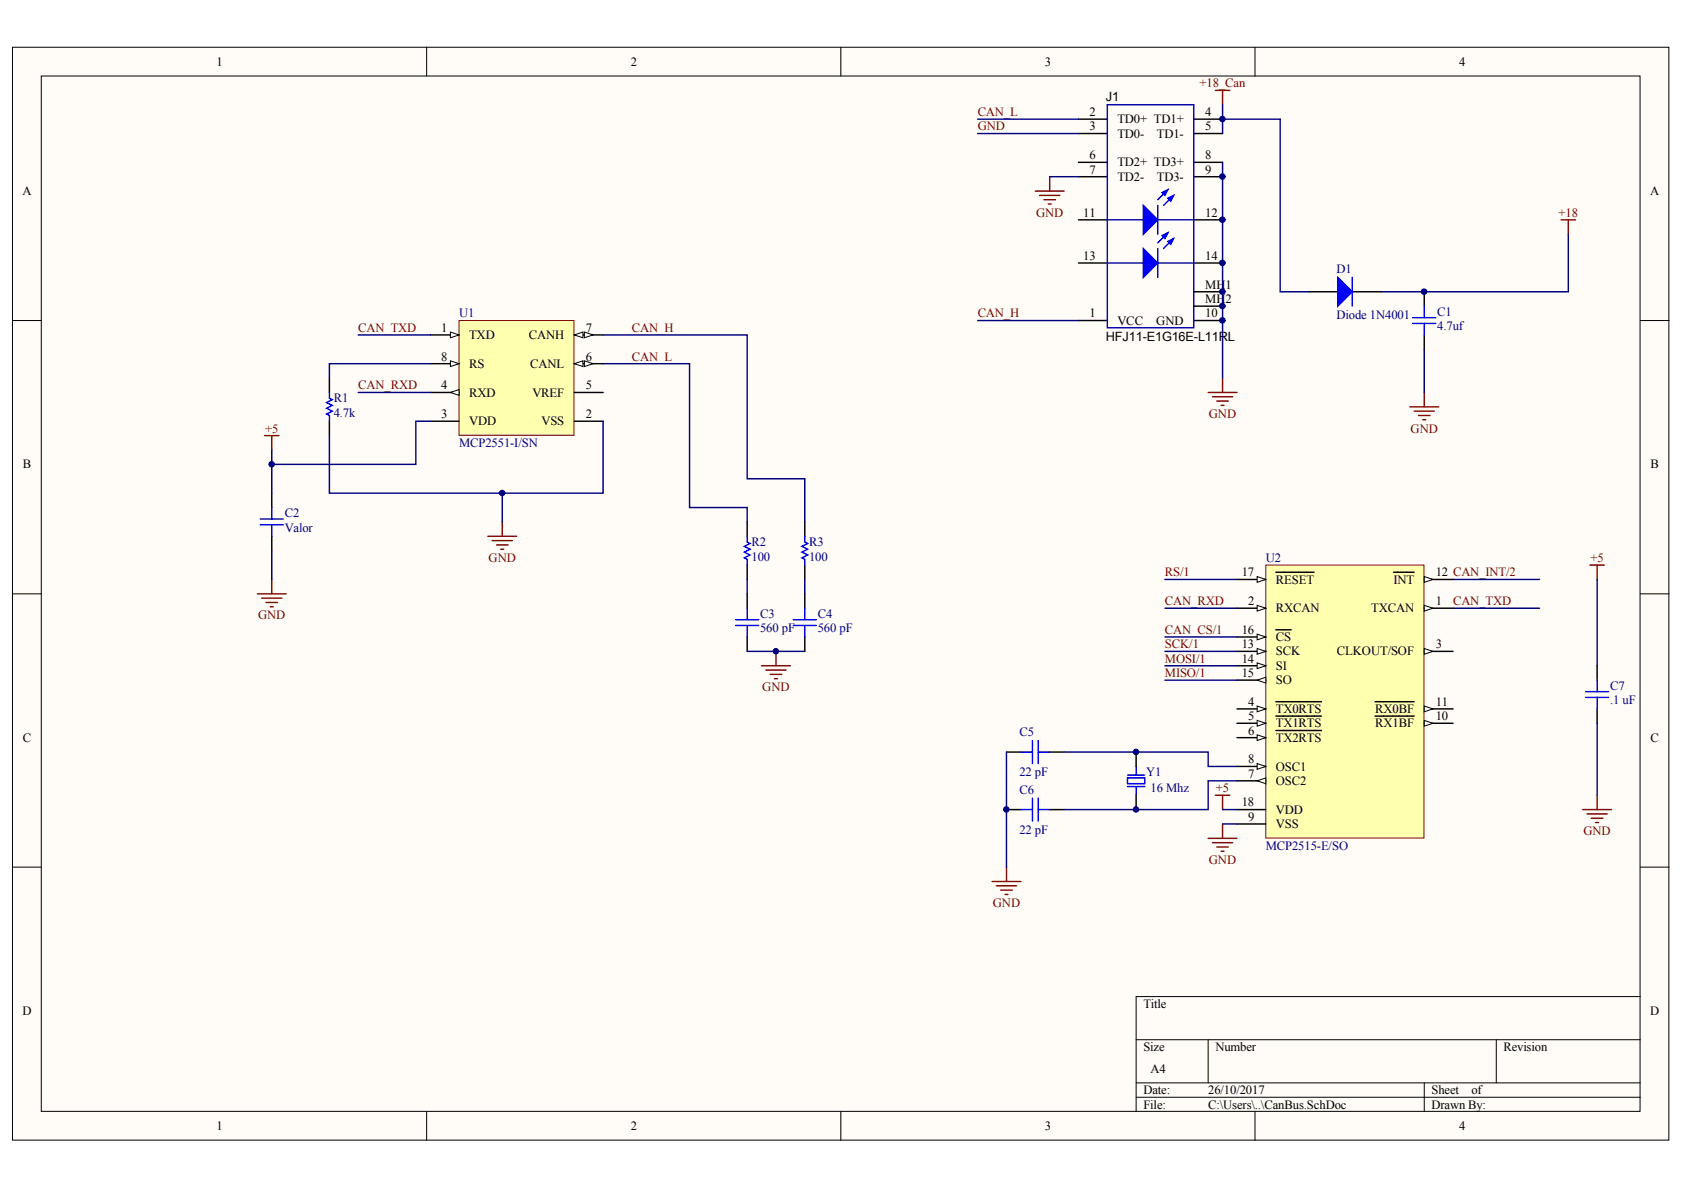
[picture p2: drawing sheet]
<svg xmlns="http://www.w3.org/2000/svg" width="297mm" height="210mm" viewBox="0 0 297 210" stroke-linecap="round" stroke-linejoin="round" font-family="sans-serif">
<g fill="#fffcf8" stroke="#000" stroke-width=".18">
<path d="M2.2 8.3h292.2v192.8h-292.2z"/>
<path d="M7.3 13.4h282v182.6h-282z"/>
</g>
<g fill="none" stroke="#000" stroke-width=".18">
<path d="M75.3 8.3v5.1M148.3 8.3v5.1M221.4 8.3v5.1M2.2 56.5h5.1M289.3 56.5h5.1M2.2 104.7h5.1M289.3 104.7h5.1M2.2 153h5.1M289.3 153h5.1M289.3 175.8h-88.9v20.3M75.3 196.1v5.1M148.3 196.1v5.1"/>
<path d="M200.4 183.4h88.9M200.4 191h88.9M200.4 193.5h88.9M213.1 183.4v7.6M221.4 196.1v5.1M251.2 191v5.1M263.9 183.4v7.6"/>
</g>
<path d="M47.9 87v2.5M47.9 94.6v2.5M131.8 104.7v2.6M131.8 112.4v2.5M142 104.7v2.6M142 112.4v2.5" fill="none" stroke="#000" stroke-width=".25"/>
<path d="M45.9 91.6h4.1M45.9 92.6h4.1M47.9 89.5v2.1M47.9 92.6v2M129.8 109.3h4M129.8 110.3h4M131.8 107.3v2M131.8 110.3v2.1M139.9 109.3h4.1M139.9 110.3h4.1M142 107.3v2M142 110.3v2.1" fill="none" stroke="#00f" stroke-width=".25"/>
<path d="M46.7 76.8h2.5M47.9 76.8v2.6M45.4 104.7h5.1M46.2 105.5h3.5M46.9 106.3h2.1M47.7 107h.5M47.9 102.2v2.5" fill="none" stroke="#800000" stroke-width=".25"/>
<path d="M81 56.5h20.2v20.3h-20.2z" fill="#ffffb0" stroke="#800000" stroke-width=".18"/>
<path d="M75.9 59.1h5.1" fill="none" stroke="#000" stroke-width=".25"/>
<path d="M79.4 58.6l1.6 .5-1.6 .5z" fill="#fffcf8" stroke="#000" stroke-width=".18"/>
<path d="M75.9 74.3h5.1M75.9 69.2h5.1M101.3 74.3h5.1" fill="none" stroke="#000" stroke-width=".25"/>
<path d="M79.4 69.2l1.6-.5v1z" fill="#fffcf8" stroke="#000" stroke-width=".18"/>
<path d="M101.3 69.2h5.1M101.3 64.2h5.1" fill="none" stroke="#000" stroke-width=".25"/>
<g fill="#fffcf8" stroke="#000" stroke-width=".18">
<path d="M101.3 64.2l1.5-.6v1.1z"/>
<path d="M103.1 63.6l1.5 .6-1.5 .5z"/>
</g>
<path d="M101.3 59.1h5.1" fill="none" stroke="#000" stroke-width=".25"/>
<g fill="#fffcf8" stroke="#000" stroke-width=".18">
<path d="M101.3 59.1l1.5-.5v1z"/>
<path d="M103.1 58.6l1.5 .5-1.5 .5z"/>
</g>
<path d="M75.9 64.2h5.1" fill="none" stroke="#000" stroke-width=".25"/>
<path d="M79.4 63.6l1.6 .6-1.6 .5z" fill="#fffcf8" stroke="#000" stroke-width=".18"/>
<g fill="none" stroke="#800000" stroke-width=".25">
<path d="M248.7 71.8h5.1M249.4 72.5h3.6M250.2 73.3h2M251 74h.5M251.2 69.2v2.6M86.1 94.6h5M86.8 95.4h3.6M87.6 96.1h2M88.3 96.9h.5M88.6 92.1v2.5M280.4 99.7h2.6M281.7 99.7v2.5"/>
<path d="M134.3 117.4h5.1M135.1 118.2h3.6M135.9 119h2M136.6 119.7h.5M136.9 114.9v2.5M175 155.5h5.1M175.8 156.2h3.5M176.5 157h2M177.3 157.8h.5M177.5 153v2.5M279.2 142.8h5.1M279.9 143.6h3.6"/>
<path d="M280.7 144.3h2M281.5 145.1h.5M281.7 140.3v2.5"/>
</g>
<path d="M251.2 51.5v2.5M251.2 59.1v2.5M58.1 66.7v2.5M58.1 74.3v2.5M131.8 92.1v2.5M131.8 99.7v2.5M142 92.1v2.5M142 99.7v2.5M281.7 117.4v2.6M281.7 125v2.6" fill="none" stroke="#000" stroke-width=".25"/>
<path d="M249.2 56h4.1M249.2 57h4.1M251.2 54v2M251.2 57v2.1M58.1 69.2v1l.5 .3-1 .5 1 .5-1 .5 1 .5-1 .5 .5 .3v1M131.8 94.6v1l.5 .3-1 .5 1 .5-1 .5 1 .5-1 .5 .5 .3v1M142 94.6v1l.5 .3-1.1 .5 1.1 .5-1.1 .5 1.1 .5-1.1 .5 .6 .3v1M281.7 120v2M279.7 122h4M279.7 123h4M281.7 123v2" fill="none" stroke="#00f" stroke-width=".25"/>
<path d="M223.3 99.7h27.9v48.1h-27.9z" fill="#ffffb0" stroke="#800000" stroke-width=".18"/>
<path d="M251.2 107.3h5.1" fill="none" stroke="#000" stroke-width=".25"/>
<path d="M251.2 106.8l1.5 .5-1.5 .5z" fill="#fffcf8" stroke="#000" stroke-width=".18"/>
<path d="M218.2 107.3h5.1" fill="none" stroke="#000" stroke-width=".25"/>
<path d="M221.7 106.8l1.6 .5-1.6 .5z" fill="#fffcf8" stroke="#000" stroke-width=".18"/>
<path d="M251.2 114.9h5.1" fill="none" stroke="#000" stroke-width=".25"/>
<path d="M251.2 114.4l1.5 .5-1.5 .5z" fill="#fffcf8" stroke="#000" stroke-width=".18"/>
<path d="M218.2 125h5.1" fill="none" stroke="#000" stroke-width=".25"/>
<path d="M221.7 124.5l1.6 .5-1.6 .6z" fill="#fffcf8" stroke="#000" stroke-width=".18"/>
<path d="M218.2 127.6h5.1M225 123.8h8.1" fill="none" stroke="#000" stroke-width=".25"/>
<path d="M221.7 127.1l1.6 .5-1.6 .5z" fill="#fffcf8" stroke="#000" stroke-width=".18"/>
<path d="M218.2 130.1h5.1M225 126.3h8.1" fill="none" stroke="#000" stroke-width=".25"/>
<path d="M221.7 129.6l1.6 .5-1.6 .5z" fill="#fffcf8" stroke="#000" stroke-width=".18"/>
<path d="M218.2 137.7h5.1M225 128.8h8.1" fill="none" stroke="#000" stroke-width=".25"/>
<path d="M221.7 137.7l1.6-.5v1z" fill="#fffcf8" stroke="#000" stroke-width=".18"/>
<path d="M218.2 135.2h5.1" fill="none" stroke="#000" stroke-width=".25"/>
<path d="M221.7 134.7l1.6 .5-1.6 .5z" fill="#fffcf8" stroke="#000" stroke-width=".18"/>
<path d="M251.2 127.6h5.1M218.2 145.3h5.1" fill="none" stroke="#000" stroke-width=".25"/>
<path d="M251.2 127.1l1.5 .5-1.5 .5z" fill="#fffcf8" stroke="#000" stroke-width=".18"/>
<path d="M242.6 126.3h6.8M251.2 125h5.1" fill="none" stroke="#000" stroke-width=".25"/>
<path d="M251.2 124.5l1.5 .5-1.5 .6z" fill="#fffcf8" stroke="#000" stroke-width=".18"/>
<path d="M251.2 102.2h5.1M242.6 123.8h6.8" fill="none" stroke="#000" stroke-width=".25"/>
<path d="M251.2 101.7l1.5 .5-1.5 .5z" fill="#fffcf8" stroke="#000" stroke-width=".18"/>
<path d="M218.2 114.9h5.1M245.8 100.9h3.6" fill="none" stroke="#000" stroke-width=".25"/>
<path d="M221.7 114.4l1.6 .5-1.6 .5z" fill="#fffcf8" stroke="#000" stroke-width=".18"/>
<path d="M218.2 117.4h5.1" fill="none" stroke="#000" stroke-width=".25"/>
<path d="M221.7 116.9l1.6 .5-1.6 .5z" fill="#fffcf8" stroke="#000" stroke-width=".18"/>
<path d="M218.2 120h5.1" fill="none" stroke="#000" stroke-width=".25"/>
<path d="M221.7 120l1.6-.5v1z" fill="#fffcf8" stroke="#000" stroke-width=".18"/>
<path d="M218.2 112.4h5.1" fill="none" stroke="#000" stroke-width=".25"/>
<path d="M221.7 111.8l1.6 .6-1.6 .5z" fill="#fffcf8" stroke="#000" stroke-width=".18"/>
<path d="M218.2 102.2h5.1M225 111.1h2.7" fill="none" stroke="#000" stroke-width=".25"/>
<path d="M221.7 101.7l1.6 .5-1.6 .5z" fill="#fffcf8" stroke="#000" stroke-width=".18"/>
<g fill="none" stroke="#000" stroke-width=".25">
<path d="M190.2 21h5.1M190.2 23.6h5.1M190.2 28.6h5.1M190.2 31.2h5.1M190.2 38.8h5.1M210.6 21h5M210.6 23.6h5M210.6 28.6h5M210.6 31.2h5M210.6 38.8h5M190.2 56.5h5.1M190.2 46.4h5.1"/>
<path d="M210.6 56.5h5M210.6 46.4h5M210.6 51.5h5M210.6 54h5M230.9 51.5h5.1M238.5 51.5h5.1M225 100.9h6.8M177.5 132.7h2.6M185.2 132.7h2.5M200.4 132.7v2.5M177.5 142.8h2.6M185.2 142.8h2.5"/>
<path d="M200.4 140.3v2.5M218.2 142.8h5.1"/>
</g>
<g fill="none" stroke="#800000" stroke-width=".25">
<path d="M214.4 15.9h2.5M215.6 15.9v2.6M182.6 33.7h5.1M183.4 34.5h3.5M184.1 35.2h2.1M184.9 36h.5M185.2 31.2v2.5M275.4 38.8h2.5M276.6 38.8v2.5M213.1 69.2h5.1M213.9 70h3.5M214.6 70.7h2.1"/>
<path d="M215.4 71.5h.5M215.6 66.7v2.5M213.1 147.9h5.1M213.9 148.6h3.5M214.4 140.3h2.5M214.6 149.4h2.1M215.4 150.2h.5M215.6 140.3v2.5M215.6 145.3v2.6"/>
</g>
<g fill="#00f" stroke="#00f" stroke-width=".25">
<path d="M201.7 36.2l2.5 2.6-2.5 2.5z"/>
<path d="M206 35l1-.5-.5 1z"/>
<path d="M205 34l1-.5-.5 1z"/>
<path d="M201.7 43.9l2.5 2.5-2.5 2.5z"/>
<path d="M206 42.6l1-.5-.5 1z"/>
<path d="M205 41.6l1-.5-.5 1z"/>
<path d="M236 48.9l2.5 2.6-2.5 2.5z"/>
</g>
<g fill="none" stroke="#00f" stroke-width=".25">
<path d="M204.2 36.2v5.1M206 33.5l-1.8 1.7M207 34.5l-1.8 1.7M204.2 43.9v5M206 41.1l-1.8 1.7M207 42.1l-1.8 1.8M238.5 48.9v5.1M180.1 132.7h2M182.1 130.6v4.1M183.1 130.6v4.1M183.1 132.7h2.1M198.9 137.2h3v1h-3z"/>
<path d="M198.9 136.7h3M198.9 138.7h3M200.4 135.2v1.5M200.4 138.7v1.6M180.1 142.8h2M182.1 140.8v4M183.1 140.8v4M183.1 142.8h2.1"/>
</g>
<path d="M195.3 18.5h15.3v39.3h-15.3zM195.3 38.8h6.4M204.2 38.8h6.4M195.3 46.4h6.4M204.2 46.4h6.4" fill="none" stroke="#0000bf" stroke-width=".25"/>
<g fill="none" stroke="#000080" stroke-width=".25">
<path d="M215.6 18.5v5.1M172.4 21h17.8M172.4 23.6h17.8M185.2 31.2h5M215.6 28.6v38.1M215.6 21h10.2v30.5h5.1M63.2 59.1h12.7M106.4 59.1h25.4v25.3h10.2v7.7M172.4 56.5h17.8M276.6 41.3v10.2h-33M47.9 79.4v7.6M63.2 69.2h12.7"/>
<path d="M75.9 74.3h-2.6v7.6h-25.4M75.9 64.2h-17.8v2.5M106.4 74.3v12.7h-48.3v-10.2M106.4 64.2h15.2v25.3h10.2v2.6M251.2 61.6v7.6M47.9 97.1v5.1M88.6 87v5.1M131.8 114.9h10.2M131.8 102.2v2.5M142 102.2v2.5M205.5 112.4h12.7M205.5 114.9h12.7"/>
<path d="M205.5 117.4h12.7M205.5 120h12.7M205.5 102.2h12.7M205.5 107.3h12.7M256.3 102.2h15.3M256.3 107.3h15.3M281.7 102.2v15.2M177.5 132.7v20.3M187.7 132.7h25.4v2.5h5.1M218.2 137.7h-5.1v5.1h-25.4M281.7 127.6v12.7M215.6 142.8h2.6"/>
<path d="M215.6 145.3h2.6"/>
</g>
<g fill="#000080" stroke="#000080" stroke-width=".18">
<circle cx="47.9" cy="81.9" r=".48"/>
<circle cx="88.6" cy="87" r=".48"/>
<circle cx="136.8" cy="114.9" r=".48"/>
<circle cx="177.5" cy="142.8" r=".48"/>
<circle cx="200.4" cy="142.8" r=".48"/>
<circle cx="200.4" cy="132.6" r=".48"/>
<circle cx="215.6" cy="56.5" r=".49"/>
<circle cx="215.6" cy="54" r=".49"/>
<circle cx="215.6" cy="51.4" r=".49"/>
<circle cx="215.6" cy="46.4" r=".49"/>
<circle cx="215.6" cy="38.8" r=".49"/>
<circle cx="215.6" cy="31.1" r=".49"/>
<circle cx="215.6" cy="21" r=".49"/>
<circle cx="251.2" cy="51.4" r=".49"/>
</g>
<g font-size="2.3">
<text x="195.1" y="17.7">J1</text>
<text x="195.1" y="60.1">HFJ11-E1G16E-L11RL</text>
</g>
<g font-size="2.2">
<text x="38.2" y="11.6">1</text>
<text x="111.3" y="11.6">2</text>
<text x="184.3" y="11.6">3</text>
<text x="257.4" y="11.6">4</text>
<text x="192.2" y="20.5">2</text>
<text x="192.2" y="23">3</text>
<text x="197.1" y="21.7">TD0+ TD1+</text>
<text x="212.6" y="20.5">4</text>
<text x="212.6" y="23">5</text>
<text x="192.2" y="28.1">6</text>
<text x="197.1" y="24.3">TD0-</text>
<text x="197.1" y="29.4">TD2+ TD3+</text>
<text x="204.1" y="24.3">TD1-</text>
<text x="212.6" y="28.1">8</text>
<text x="4" y="34.4">A</text>
<text x="192.2" y="30.6">7</text>
<text x="197.1" y="31.9">TD2-</text>
<text x="204.1" y="31.9">TD3-</text>
<text x="212.6" y="30.6">9</text>
<text x="291.1" y="34.4">A</text>
<text x="191.1" y="38.2">11</text>
<text x="212.6" y="38.2">12</text>
<text x="191.1" y="45.8">13</text>
<text x="212.6" y="45.8">14</text>
<text x="212.6" y="50.9">MH1</text>
<text x="212.6" y="53.5">MH2</text>
<text x="77.8" y="58.5">1</text>
<text x="82.8" y="59.8">TXD</text>
<text x="93.3" y="59.8">CANH</text>
<text x="103.3" y="58.5">7</text>
<text x="192.2" y="56">1</text>
<text x="197.1" y="57.3">VCC</text>
<text x="204" y="57.3">GND</text>
<text x="212.6" y="56">10</text>
<text x="77.8" y="63.6">8</text>
<text x="82.8" y="64.9">RS</text>
<text x="93.5" y="64.9">CANL</text>
<text x="103.3" y="63.6">6</text>
<text x="77.8" y="68.7">4</text>
<text x="82.8" y="69.9">RXD</text>
<text x="93.9" y="69.9">VREF</text>
<text x="103.3" y="68.7">5</text>
<text x="77.8" y="73.8">3</text>
<text x="82.8" y="75">VDD</text>
<text x="95.5" y="75">VSS</text>
<text x="103.3" y="73.8">2</text>
<text x="4" y="82.6">B</text>
<text x="291.1" y="82.6">B</text>
<text x="219" y="101.7">17</text>
<text x="253.3" y="101.7">12 CAN_INT/2</text>
<text x="220.1" y="106.7">2</text>
<text x="225" y="102.9">RESET</text>
<text x="245.8" y="102.9">INT</text>
<text x="253.3" y="106.7">1</text>
<text x="219" y="111.8">16</text>
<text x="225" y="108">RXCAN</text>
<text x="225" y="113.1">CS</text>
<text x="241.9" y="108">TXCAN</text>
<text x="219" y="114.3">13</text>
<text x="219" y="116.9">14</text>
<text x="219" y="119.4">15</text>
<text x="225" y="115.6">SCK</text>
<text x="225" y="118.2">SI</text>
<text x="235.8" y="115.6">CLKOUT/SOF</text>
<text x="253.3" y="114.3">3</text>
<text x="220.1" y="124.5">4</text>
<text x="225" y="125.8">TX0RTS</text>
<text x="225" y="120.7">SO</text>
<text x="242.6" y="125.8">RX0BF</text>
<text x="253.3" y="124.5">11</text>
<text x="4" y="130.8">C</text>
<text x="220.1" y="127">5</text>
<text x="220.1" y="129.6">6</text>
<text x="225" y="128.3">TX1RTS</text>
<text x="225" y="130.8">TX2RTS</text>
<text x="242.6" y="128.3">RX1BF</text>
<text x="253.3" y="127">10</text>
<text x="291.1" y="130.8">C</text>
<text x="220.1" y="137.2">7</text>
<text x="220.1" y="134.6">8</text>
<text x="225" y="135.9">OSC1</text>
<text x="219" y="142.3">18</text>
<text x="225" y="138.4">OSC2</text>
<text x="225" y="143.5">VDD</text>
<text x="220.1" y="144.8">9</text>
<text x="225" y="146.1">VSS</text>
<text x="4" y="179">D</text>
<text x="201.7" y="177.8">Title</text>
<text x="291.1" y="179">D</text>
<text x="201.7" y="185.4">Size</text>
<text x="214.4" y="185.4">Number</text>
<text x="265.2" y="185.4">Revision</text>
<text x="202.9" y="189.2">A4</text>
<text x="201.7" y="193">Date:</text>
<text x="201.7" y="195.5">File:</text>
<text x="213.1" y="193">26/10/2017</text>
<text x="213.1" y="195.5">C:\Users\..\CanBus.SchDoc</text>
<text x="252.5" y="193">Sheet</text>
<text x="252.5" y="195.5">Drawn By:</text>
<text x="259.5" y="193">of</text>
<text x="38.2" y="199.3">1</text>
<text x="111.3" y="199.3">2</text>
<text x="184.3" y="199.3">3</text>
<text x="257.4" y="199.3">4</text>
</g>
<g font-size="2.2" fill="#800000">
<text x="211.6" y="15.4">+18_Can</text>
<text x="172.4" y="20.5">CAN_L</text>
<text x="172.4" y="23">GND</text>
<text x="182.7" y="38.2">GND</text>
<text x="274.9" y="38.2">+18</text>
<text x="63.2" y="58.5">CAN_TXD</text>
<text x="111.5" y="58.5">CAN_H</text>
<text x="172.4" y="56">CAN_H</text>
<text x="111.5" y="63.6">CAN_L</text>
<text x="63.2" y="68.7">CAN_RXD</text>
<text x="46.8" y="76.3">+5</text>
<text x="213.2" y="73.8">GND</text>
<text x="248.8" y="76.3">GND</text>
<text x="86.2" y="99.1">GND</text>
<text x="205.5" y="101.7">RS/1</text>
<text x="280.5" y="99.1">+5</text>
<text x="205.5" y="106.7">CAN_RXD</text>
<text x="256.3" y="106.7">CAN_TXD</text>
<text x="45.5" y="109.3">GND</text>
<text x="205.5" y="111.8">CAN_CS/1</text>
<text x="205.5" y="114.3">SCK/1</text>
<text x="205.5" y="116.9">MOSI/1</text>
<text x="205.5" y="119.4">MISO/1</text>
<text x="134.5" y="122">GND</text>
<text x="214.5" y="139.7">+5</text>
<text x="279.3" y="147.3">GND</text>
<text x="213.2" y="152.4">GND</text>
<text x="175.1" y="160">GND</text>
</g>
<g font-size="2.2" fill="#000080">
<text x="235.7" y="48.1">D1</text>
<text x="81" y="56">U1</text>
<text x="235.7" y="56.2">Diode 1N4001</text>
<text x="253.5" y="55.7">C1</text>
<text x="253.5" y="58.3">4.7uf</text>
<text x="58.9" y="71">R1</text>
<text x="58.9" y="73.5">4.7k</text>
<text x="81" y="78.8">MCP2551-I/SN</text>
<text x="50.2" y="91.3">C2</text>
<text x="50.2" y="93.8">Valor</text>
<text x="132.6" y="96.3">R2</text>
<text x="132.6" y="98.9">100</text>
<text x="142.7" y="96.3">R3</text>
<text x="142.7" y="98.9">100</text>
<text x="223.3" y="99.1">U2</text>
<text x="134.1" y="109">C3</text>
<text x="134.1" y="111.6">560 pF</text>
<text x="144.2" y="109">C4</text>
<text x="144.2" y="111.6">560 pF</text>
<text x="284" y="121.7">C7</text>
<text x="284" y="124.2">.1 uF</text>
<text x="179.8" y="129.8">C5</text>
<text x="179.8" y="136.9">22 pF</text>
<text x="202.2" y="136.9">Y1</text>
<text x="179.8" y="140">C6</text>
<text x="202.9" y="139.7">16 Mhz</text>
<text x="179.8" y="147.1">22 pF</text>
<text x="223.3" y="149.9">MCP2515-E/SO</text>
</g>
</svg>
